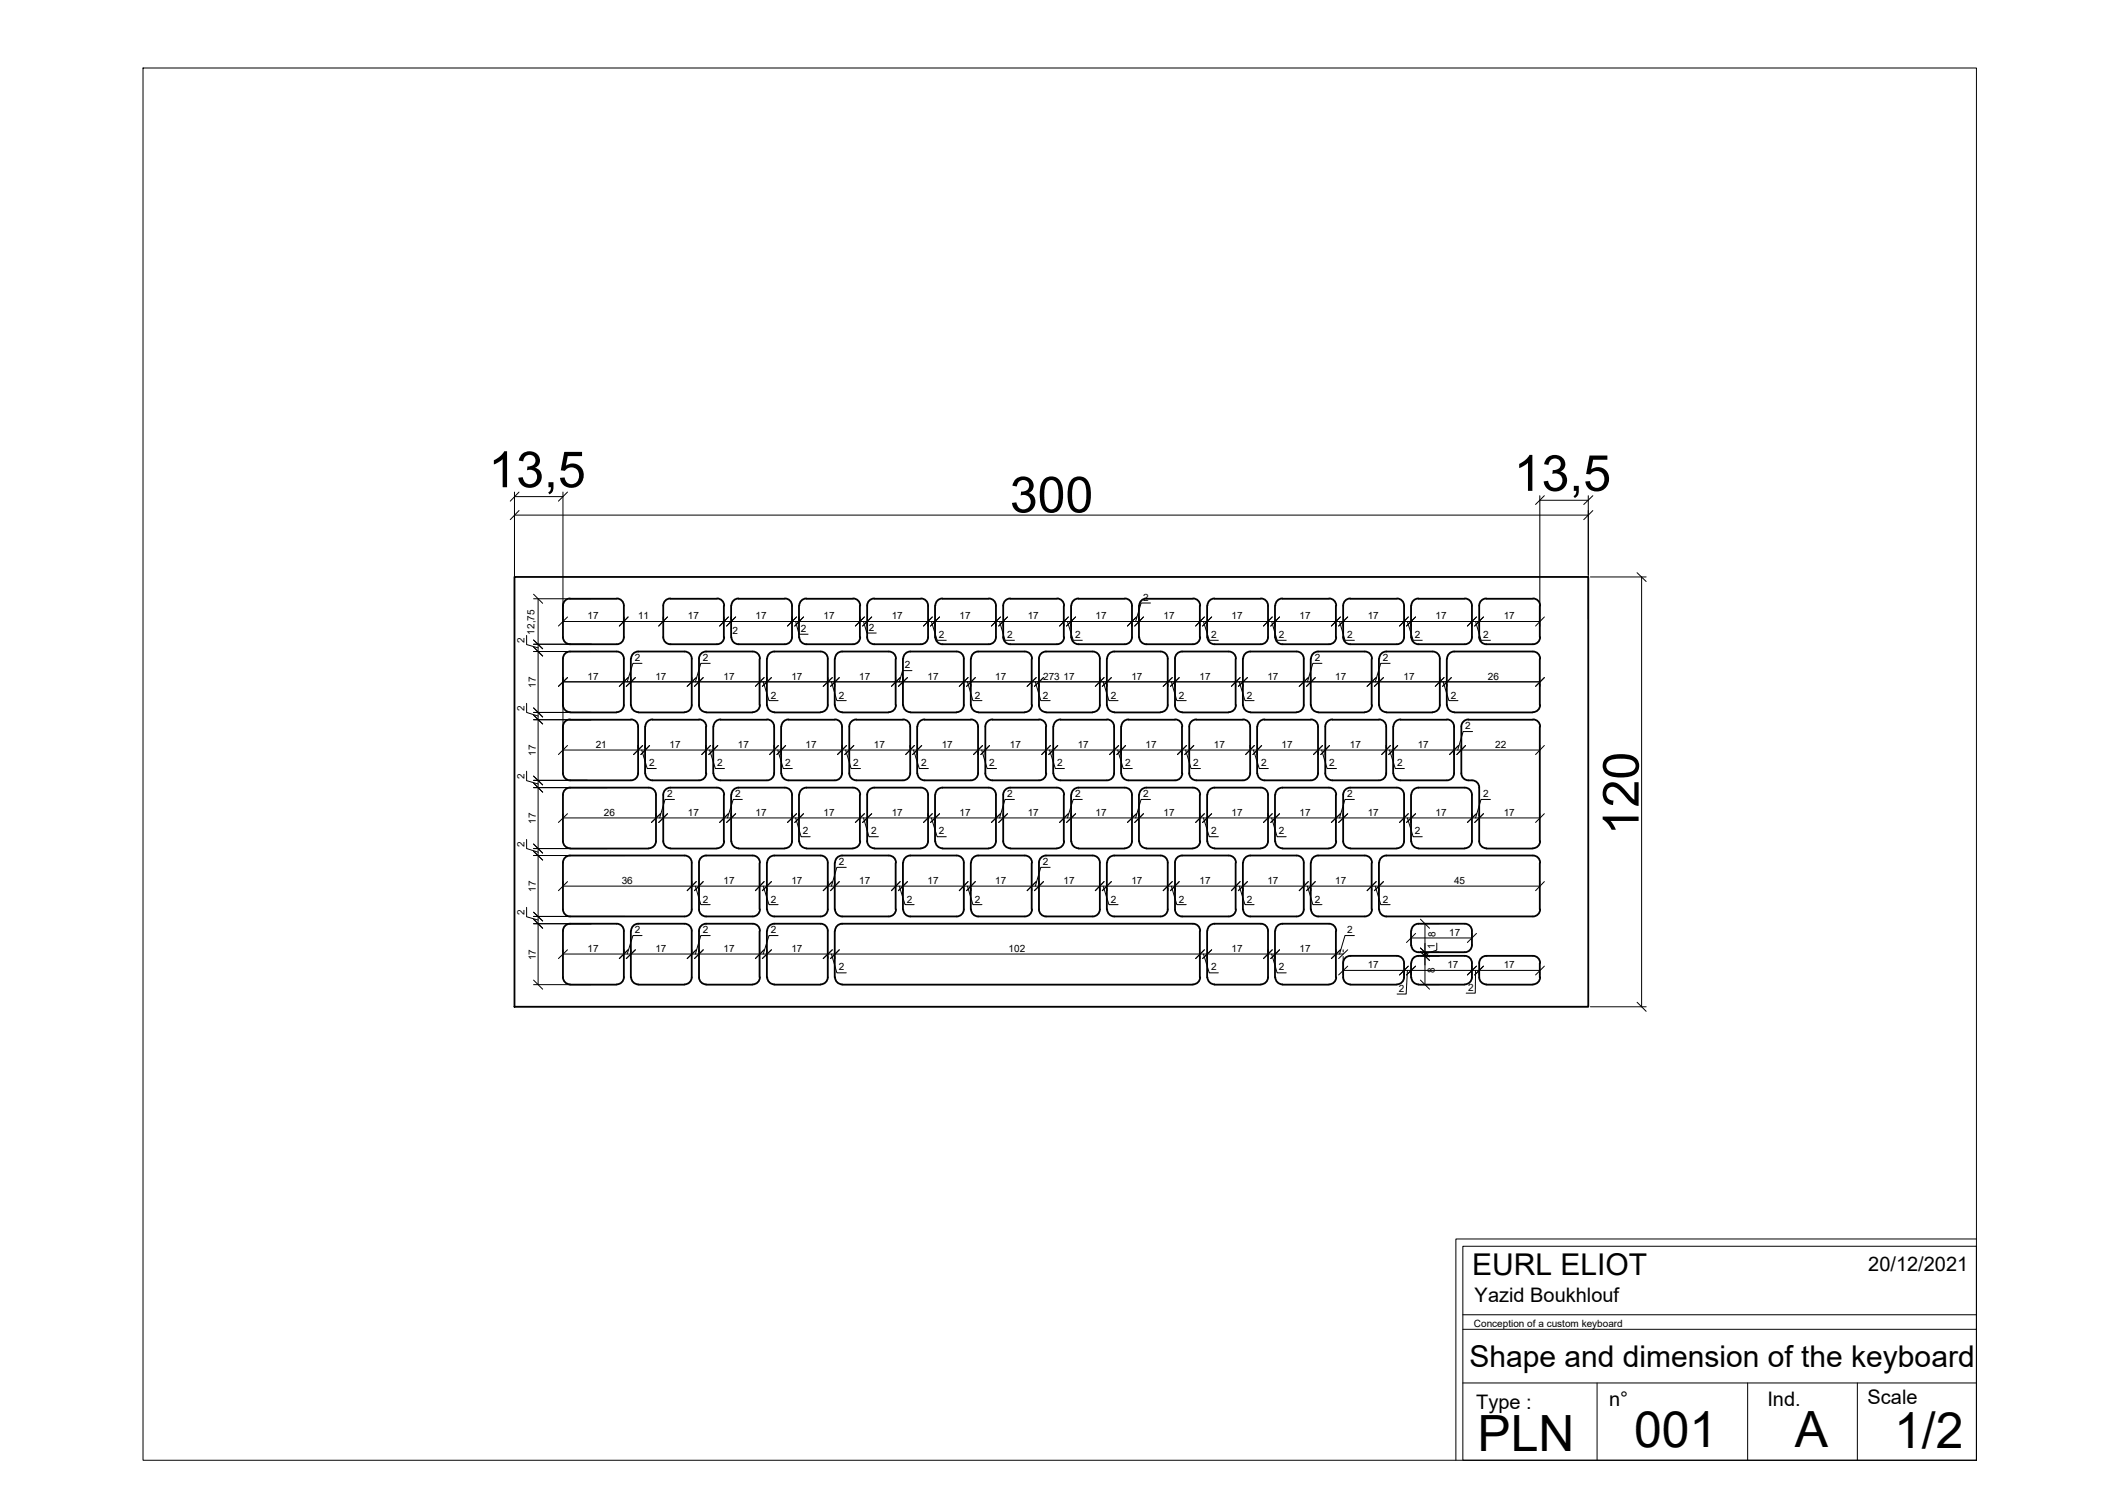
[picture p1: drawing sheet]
<svg xmlns="http://www.w3.org/2000/svg" width="297mm" height="210mm" viewBox="0 0 297 210" stroke-linecap="round" stroke-linejoin="round" font-family="sans-serif">
<!-- layer: Case -->
<path d="M71.9 80.6h150v60h-150z" fill="none" stroke="#000" stroke-width=".25"/>
<!-- layer: Clavier -->
<g fill="none" stroke="#000" stroke-width=".25">
<path d="M78.7 92v6.5a.99 .99 0 0 0 1 1M78.7 89a.99 .99 0 0 0 1 1h6.4M78.7 84.6v4.4M79.6 99.5h6.5M79.6 83.6h6.5M79.7 83.6a.99 .99 0 0 0-1 1M86.1 91h-6.4a.99 .99 0 0 0-1 1M86.2 91a.99 .99 0 0 1 1 1M86.2 83.6a.99 .99 0 0 1 1 1M87.2 92v6.5a.99 .99 0 0 1-1 1M87.2 89a.99 .99 0 0 1-1 1M87.2 84.6v4.4"/>
<path d="M88.1 92v6.5M88.2 98.5a.99 .99 0 0 0 1 1M89.2 91h6.5a.99 .99 0 0 1 .9 1M89.2 99.5h6.4M89.2 91a.99 .99 0 0 0-1 1M92.7 89a1 1 0 0 0 .9 1h6.6a.99 .99 0 0 0 1-1M92.7 84.6v4.4M93.6 83.6h6.6M93.7 83.6a.99 .99 0 0 0-1 1M96.6 92v6.5a.99 .99 0 0 1-.9 1M97.7 92a1 1 0 0 1 .9-1h6.6a.99 .99 0 0 1 1 1M97.7 92v6.5a.99 .99 0 0 0 1 1"/>
<path d="M98.6 99.5h6.6M100.2 83.6a.99 .99 0 0 1 1 1M101.1 84.6v4.4M102.2 84.6v4.4M102.2 89a.99 .99 0 0 0 1 1h6.4M103.2 83.6h6.4M103.2 83.6a.99 .99 0 0 0-1 1M106.1 92v6.5M106.2 98.5a.99 .99 0 0 1-1 1M107.1 92v6.5M107.2 98.5a.99 .99 0 0 0 1 1M108.2 99.5h6.4"/>
<path d="M109.7 83.6a.99 .99 0 0 1 1 1M110.7 89a.99 .99 0 0 1-1 1M110.7 84.6v4.4M111.6 84.6v4.4M111.7 89a.99 .99 0 0 0 1 1M112.6 83.6h6.6M112.7 83.6a.99 .99 0 0 0-1 1M114.6 91h-6.4a.99 .99 0 0 0-1 1M114.7 91a.99 .99 0 0 1 1 1M115.7 92v6.5a.99 .99 0 0 1-1 1M116.6 92v6.5M116.7 98.5a.99 .99 0 0 0 1 1"/>
<path d="M117.6 91h6.6a.99 .99 0 0 1 1 1M117.6 99.5h6.6M117.7 91a.99 .99 0 0 0-1 1M119.2 83.6a.99 .99 0 0 1 1 1M120.1 84.6v4.4M120.2 89a.99 .99 0 0 1-1 1h-6.6M121.2 89a.99 .99 0 0 0 1 1h6.5M121.2 84.6v4.4M122.1 83.6h6.6M122.2 83.6a.99 .99 0 0 0-1 1M125.1 92v6.5M125.2 98.5a.99 .99 0 0 1-1 1"/>
<path d="M126.2 92v6.5M126.2 98.5a.99 .99 0 0 0 1 1M127.2 99.5h6.4M128.7 83.6a.99 .99 0 0 1 1 1M129.7 89a.99 .99 0 0 1-1 1M129.7 84.6v4.4M130.6 84.6v4.4M130.7 89a.99 .99 0 0 0 1 1M131.7 83.6h6.4M131.7 83.6a.99 .99 0 0 0-1 1M133.6 91h-6.4a.99 .99 0 0 0-1 1M133.7 91a.99 .99 0 0 1 1 1"/>
<path d="M134.7 92v6.5a.99 .99 0 0 1-1 1M135.6 92v6.5M135.7 98.5a.99 .99 0 0 0 1 1M136.7 91h6.5a.99 .99 0 0 1 1 1M136.7 99.5h6.5M136.7 91a.99 .99 0 0 0-1 1M138.2 83.6a.99 .99 0 0 1 .9 1M139.1 89a.99 .99 0 0 1-.9 1h-6.5M139.1 84.6v4.4M140.2 89a.99 .99 0 0 0 1 1h6.5M140.2 84.6v4.4M141.1 83.6h6.6"/>
<path d="M141.2 83.6a.99 .99 0 0 0-1 1M144.1 92v6.5M144.2 98.5a.99 .99 0 0 1-1 1M145.2 92v6.5a.99 .99 0 0 0 1 1M146.1 99.5h6.6M147.7 83.6a.99 .99 0 0 1 1 1M148.6 84.6v4.4M148.7 89a.99 .99 0 0 1-1 1M149.6 84.6v4.4M149.7 89a.99 .99 0 0 0 1 1M150.7 83.6h6.4M150.7 83.6a.99 .99 0 0 0-1 1"/>
<path d="M152.7 91h-6.5a.99 .99 0 0 0-1 1M152.7 91a.99 .99 0 0 1 1 1M153.7 92v6.5a.99 .99 0 0 1-1 1M154.6 92v6.5M154.7 98.5a.99 .99 0 0 0 1 1M155.7 91h6.5a.99 .99 0 0 1 1 1M155.7 99.5h6.4M155.7 91a.99 .99 0 0 0-1 1M157.2 83.6a.99 .99 0 0 1 1 1M158.2 89a.99 .99 0 0 1-1 1h-6.5M158.2 84.6v4.4M159.1 84.6v4.4"/>
<path d="M159.2 89a1 1 0 0 0 .9 1h6.6a.99 .99 0 0 0 1-1M160.1 83.6h6.6M160.2 83.6a.99 .99 0 0 0-1 1M163.2 92v6.5a.99 .99 0 0 1-1 1M164.2 92v6.5a.99 .99 0 0 0 1 1M165.1 91h6.6a.99 .99 0 0 1 1 1M165.1 99.5h6.6M165.2 91a.99 .99 0 0 0-1 1M166.7 83.6a.99 .99 0 0 1 1 1M167.6 84.6v4.4M168.7 84.6v4.4M168.7 89a.99 .99 0 0 0 1 1h6.4"/>
<path d="M169.7 83.6h6.4M169.7 83.6a.99 .99 0 0 0-1 1M172.6 92v6.5M172.7 98.5a.99 .99 0 0 1-1 1M173.7 92v6.5M173.7 98.5a.99 .99 0 0 0 1 1M174.7 99.5h6.4M176.2 83.6a.99 .99 0 0 1 1 1M177.2 89a.99 .99 0 0 1-1 1M177.2 84.6v4.4M178.1 84.6v4.4M178.2 89a.99 .99 0 0 0 1 1"/>
<path d="M179.2 83.6h6.5M179.2 83.6a.99 .99 0 0 0-1 1M181.1 91h-6.4a.99 .99 0 0 0-1 1M181.2 91a.99 .99 0 0 1 1 1M182.2 92v6.5a.99 .99 0 0 1-1 1M183.1 92v6.5M183.2 98.5a.99 .99 0 0 0 1 1M184.1 91h6.6a.99 .99 0 0 1 1 1M184.1 99.5h6.6M184.2 91a.99 .99 0 0 0-1 1M185.7 83.6a.99 .99 0 0 1 1 1M186.6 84.6v4.4"/>
<path d="M186.7 89a.99 .99 0 0 1-1 1h-6.5M187.7 89a.99 .99 0 0 0 1 1h6.5M187.7 84.6v4.4M188.6 83.6h6.6M188.7 83.6a.99 .99 0 0 0-1 1M191.6 92v6.5M191.7 98.5a.99 .99 0 0 1-1 1M192.7 92v6.5M192.7 98.5a.99 .99 0 0 0 1 1M193.7 99.5h6.5M195.2 83.6a.99 .99 0 0 1 1 1M196.2 89a.99 .99 0 0 1-1 1"/>
<path d="M196.2 84.6v4.4M197.1 84.6v4.4M197.2 89a.99 .99 0 0 0 1 1M198.2 83.6h6.4M198.2 83.6a.99 .99 0 0 0-1 1M200.2 91h-6.5a.99 .99 0 0 0-1 1M200.2 91a.99 .99 0 0 1 1 1M201.2 92v6.5a.99 .99 0 0 1-1 1M202.1 92v6.5M202.2 98.5a.99 .99 0 0 0 1 1M203.2 91h11M203.2 99.5h11"/>
<path d="M203.2 91a.99 .99 0 0 0-1 1M204.7 83.6a.99 .99 0 0 1 1 1M205.7 89a.99 .99 0 0 1-1 1h-6.5M205.7 84.6v4.4M206.7 89a.99 .99 0 0 0 1 1h6.5M206.7 84.6v4.4M207.6 83.6h6.6M207.7 83.6a.99 .99 0 0 0-1 1M214.2 83.6a.99 .99 0 0 1 1 1M214.2 91a.99 .99 0 0 1 1 1M215.1 84.6v4.4M215.1 92v6.5"/>
<path d="M215.2 89a.99 .99 0 0 1-1 1M215.2 98.5a.99 .99 0 0 1-1 1M78.7 117.5v-6.5a1 1 0 0 1 .9-1h11.1a.99 .99 0 0 1 1 1v6.5M78.7 117.5a.99 .99 0 0 0 1 1M79.6 100.5h8.5M79.6 118.5h11M79.7 100.5a.99 .99 0 0 0-1 1v6.5a1 1 0 0 0 1 1h8.4M88.2 100.5a1 1 0 0 1 1 1v6.5a.99 .99 0 0 1-1 1M90.1 101.5v6.5M90.2 108a.99 .99 0 0 0 1 1M91.1 100.5h6.6M91.1 109h6.6"/>
<path d="M91.2 100.5a.99 .99 0 0 0-1 1M91.7 117.5a.99 .99 0 0 1-1 1M92.7 117.5a.99 .99 0 0 0 1 1M93.6 118.5h6.6M97.7 100.5a.99 .99 0 0 1 1 1M98.6 101.5v6.5M98.7 108a.99 .99 0 0 1-1 1M99.7 101.5v6.5M99.7 108a.99 .99 0 0 0 1 1M100.7 100.5h6.4M100.7 109h6.4M100.7 100.5a.99 .99 0 0 0-1 1"/>
<path d="M101.1 111v6.5M101.2 117.5a.99 .99 0 0 1-1 1M101.2 111a.99 .99 0 0 0-1-1h-6.6a1 1 0 0 0-.9 1v6.5M102.2 111v6.5M102.2 117.5a.99 .99 0 0 0 1 1M103.2 118.5h6.4M107.2 100.5a1 1 0 0 1 1 1v6.5a.99 .99 0 0 1-1 1M109.1 101.5v6.5M109.2 108a.99 .99 0 0 0 1 1h6.4M109.6 110h-6.4a.99 .99 0 0 0-1 1M109.7 110a.99 .99 0 0 1 1 1v6.5M110.2 100.5h6.4"/>
<path d="M110.2 100.5a.99 .99 0 0 0-1 1M110.7 117.5a.99 .99 0 0 1-1 1M111.6 111v6.5M111.7 117.5a.99 .99 0 0 0 1 1M112.6 110h6.6a.99 .99 0 0 1 1 1M112.6 118.5h6.6M112.7 110a.99 .99 0 0 0-1 1M114.6 119.5h-6.4a.99 .99 0 0 0-1 1M114.7 119.5a.99 .99 0 0 1 1 1M116.6 100.5a1 1 0 0 1 1 1v6.5a.99 .99 0 0 1-1 1M117.6 119.5h6.6a.99 .99 0 0 1 1 1M117.7 119.5a.99 .99 0 0 0-1 1"/>
<path d="M119.6 100.5h6.6M119.7 100.5a.99 .99 0 0 0-1 1v6.5a1 1 0 0 0 1 1M120.1 111v6.5M120.2 117.5a.99 .99 0 0 1-1 1M121.2 117.5a.99 .99 0 0 0 1 1M122.1 118.5h6.6M126.2 100.5a1 1 0 0 1 1 1v6.5a.99 .99 0 0 1-1 1h-6.6M128.1 101.5v6.5M128.2 108a.99 .99 0 0 0 1 1h6.4M128.7 110h-6.5a.99 .99 0 0 0-1 1v6.5M128.7 110a.99 .99 0 0 1 1 1v6.5M129.2 100.5h6.4"/>
<path d="M129.2 100.5a.99 .99 0 0 0-1 1M129.7 117.5a.99 .99 0 0 1-1 1M130.6 111v6.5M130.7 117.5a.99 .99 0 0 0 1 1M131.7 110h6.5a.99 .99 0 0 1 .9 1v6.5M131.7 118.5h6.4M131.7 110a.99 .99 0 0 0-1 1M133.6 119.5h-6.4a.99 .99 0 0 0-1 1M133.7 119.5a.99 .99 0 0 1 1 1M135.7 100.5a1 1 0 0 1 1 1v6.5a.99 .99 0 0 1-1 1M136.7 119.5h6.5a.99 .99 0 0 1 1 1M136.7 119.5a.99 .99 0 0 0-1 1"/>
<path d="M138.6 100.5h6.6M138.7 100.5a.99 .99 0 0 0-1 1v6.5a1 1 0 0 0 1 1M139.1 117.5a.99 .99 0 0 1-.9 1M140.2 117.5a.99 .99 0 0 0 1 1M141.1 118.5h6.6M145.2 100.5a.99 .99 0 0 1 1 1M146.1 101.5v6.5M146.2 108a.99 .99 0 0 1-1 1h-6.6M147.2 101.5v6.5M147.2 108a.99 .99 0 0 0 1 1M147.7 110h-6.5a.99 .99 0 0 0-1 1v6.5M147.7 110a.99 .99 0 0 1 1 1"/>
<path d="M148.2 100.5h6.4M148.2 109h6.4M148.2 100.5a.99 .99 0 0 0-1 1M148.6 111v6.5M148.7 117.5a.99 .99 0 0 1-1 1M149.6 111v6.5M149.7 117.5a.99 .99 0 0 0 1 1M150.7 110h6.5a.99 .99 0 0 1 1 1v6.5M150.7 118.5h6.4M150.7 110a.99 .99 0 0 0-1 1M152.7 119.5h-6.5a.99 .99 0 0 0-1 1M152.7 119.5a.99 .99 0 0 1 1 1"/>
<path d="M154.7 100.5a1 1 0 0 1 1 1v6.5a.99 .99 0 0 1-1 1M155.7 119.5h6.5a.99 .99 0 0 1 1 1M155.7 119.5a.99 .99 0 0 0-1 1M156.6 101.5v6.5M156.7 108a.99 .99 0 0 0 1 1M157.6 100.5h6.6M157.6 109h6.6M157.7 100.5a.99 .99 0 0 0-1 1M158.2 117.5a.99 .99 0 0 1-1 1M159.1 111v6.5M159.2 111a1 1 0 0 1 .9-1h6.6a.99 .99 0 0 1 1 1M159.2 117.5a.99 .99 0 0 0 1 1"/>
<path d="M160.1 118.5h6.6M164.2 100.5a.99 .99 0 0 1 1 1M165.1 119.5h6.6a.99 .99 0 0 1 1 1M165.1 101.5v6.5M165.2 119.5a.99 .99 0 0 0-1 1M165.2 108a.99 .99 0 0 1-1 1M167.1 100.5h6.6M167.2 100.5a1 1 0 0 0-1 1v6.5a1 1 0 0 0 .9 1h6.6a.99 .99 0 0 0 1-1v-6.5a1 1 0 0 0-1-1M167.6 111v6.5M167.7 117.5a.99 .99 0 0 1-1 1M168.7 111v6.5M168.7 117.5a.99 .99 0 0 0 1 1"/>
<path d="M169.7 118.5h6.4M175.6 101.5v6.5M175.7 108a.99 .99 0 0 0 1 1h6.4M176.1 110h-6.4a.99 .99 0 0 0-1 1M176.2 110a.99 .99 0 0 1 1 1v6.5M176.7 100.5h6.4M176.7 100.5a.99 .99 0 0 0-1 1M177.2 117.5a.99 .99 0 0 1-1 1M178.1 111v6.5M178.2 117.5a.99 .99 0 0 0 1 1M179.2 110h6.5a.99 .99 0 0 1 1 1M179.2 118.5h6.5"/>
<path d="M179.2 110a.99 .99 0 0 0-1 1M181.1 119.5h-6.4a.99 .99 0 0 0-1 1M181.2 119.5a.99 .99 0 0 1 1 1M183.2 100.5a1 1 0 0 1 .9 1v6.5a.99 .99 0 0 1-.9 1M184.1 119.5h6.6a.99 .99 0 0 1 1 1M184.2 119.5a.99 .99 0 0 0-1 1M186.1 100.5h6.6M186.2 100.5a.99 .99 0 0 0-1 1v6.5a1 1 0 0 0 1 1M186.6 111v6.5M186.7 117.5a.99 .99 0 0 1-1 1M187.7 117.5a.99 .99 0 0 0 1 1M188.6 118.5h6.6"/>
<path d="M192.7 100.5a1 1 0 0 1 1 1v6.5a.99 .99 0 0 1-1 1h-6.6M194.6 101.5v6.5M194.7 108a.99 .99 0 0 0 1 1h6.4M195.2 110h-6.5a.99 .99 0 0 0-1 1v6.5M195.2 110a.99 .99 0 0 1 1 1v6.5M195.7 100.5h6.4M195.7 100.5a.99 .99 0 0 0-1 1M196.2 117.5a.99 .99 0 0 1-1 1M197.1 111v6.5M197.2 117.5a.99 .99 0 0 0 1 1M198.2 110h6.5a.99 .99 0 0 1 1 1v6.5M198.2 118.5h6.4"/>
<path d="M198.2 110a.99 .99 0 0 0-1 1M202.2 100.5a1 1 0 0 1 1 1v6.5a.99 .99 0 0 1-1 1M205.1 109a1.16 1.16 0 0 1 1.6 1v7.5M205.1 100.5h9.1M205.2 100.5a.99 .99 0 0 0-1 1v6.5a1 1 0 0 0 1 1M205.7 117.5a.99 .99 0 0 1-1 1M206.7 117.5a.99 .99 0 0 0 1 1M207.6 118.5h6.6M214.2 119.5h-20.5a.99 .99 0 0 0-1 1M214.2 100.5a.99 .99 0 0 1 1 1M214.2 119.5a.99 .99 0 0 1 1 1M215.1 101.5v16"/>
<path d="M215.2 117.5a.99 .99 0 0 1-1 1M78.7 120.5v6.5a1 1 0 0 0 .9 1h16.1a.99 .99 0 0 0 .9-1v-6.5M78.7 120.5a1 1 0 0 1 .9-1h16.1a.99 .99 0 0 1 .9 1M78.7 136.5a.99 .99 0 0 0 1 1M79.6 137.5h6.5M86.1 129h-6.4a.99 .99 0 0 0-1 1v6.5M86.2 129a.99 .99 0 0 1 1 1v6.5M87.2 136.5a.99 .99 0 0 1-1 1M88.1 130v6.5M88.2 136.5a.99 .99 0 0 0 1 1M89.2 129h6.5a.99 .99 0 0 1 .9 1v6.5M89.2 137.5h6.4"/>
<path d="M89.2 129a.99 .99 0 0 0-1 1M96.6 136.5a.99 .99 0 0 1-.9 1M97.7 120.5v6.5a1 1 0 0 0 .9 1h6.6a.99 .99 0 0 0 1-1M97.7 120.5a1 1 0 0 1 .9-1h6.6a.99 .99 0 0 1 1 1M97.7 136.5a.99 .99 0 0 0 1 1M98.6 137.5h6.6M106.1 120.5v6.5M106.1 130v6.5M106.2 136.5a.99 .99 0 0 1-1 1M106.2 130a.99 .99 0 0 0-1-1h-6.6a1 1 0 0 0-.9 1v6.5M107.1 120.5v6.5M107.1 130v6.5"/>
<path d="M107.2 127a.99 .99 0 0 0 1 1h6.4M107.2 136.5a.99 .99 0 0 0 1 1M108.2 137.5h6.4M114.6 129h-6.4a.99 .99 0 0 0-1 1M114.7 129a.99 .99 0 0 1 1 1v6.5M115.7 120.5v6.5a.99 .99 0 0 1-1 1M115.7 136.5a.99 .99 0 0 1-1 1M116.6 120.5v6.5M116.6 130v6.5M116.7 127a.99 .99 0 0 0 1 1M116.7 136.5a.99 .99 0 0 0 1 1M117.6 129h49.1a.99 .99 0 0 1 1 1"/>
<path d="M117.6 137.5h49.1M117.7 129a.99 .99 0 0 0-1 1M125.1 120.5v6.5M125.2 127a.99 .99 0 0 1-1 1h-6.6M126.2 120.5v6.5M126.2 127a.99 .99 0 0 0 1 1h6.4M134.7 120.5v6.5a.99 .99 0 0 1-1 1M135.6 120.5v6.5M135.7 127a.99 .99 0 0 0 1 1M144.1 120.5v6.5M144.2 127a.99 .99 0 0 1-1 1h-6.5M145.2 120.5v6.5a.99 .99 0 0 0 1 1h6.5"/>
<path d="M153.7 120.5v6.5a.99 .99 0 0 1-1 1M154.6 120.5v6.5M154.7 127a.99 .99 0 0 0 1 1M163.2 120.5v6.5a.99 .99 0 0 1-1 1h-6.5M164.2 120.5v6.5a.99 .99 0 0 0 1 1M167.6 130v6.5M167.7 136.5a.99 .99 0 0 1-1 1M168.7 130v6.5M168.7 136.5a.99 .99 0 0 0 1 1M169.7 137.5h6.4M172.6 120.5v6.5M172.7 127a.99 .99 0 0 1-1 1h-6.6"/>
<path d="M173.7 120.5v6.5M173.7 127a.99 .99 0 0 0 1 1h6.4M176.1 129h-6.4a.99 .99 0 0 0-1 1M176.2 129a.99 .99 0 0 1 1 1v6.5M177.2 136.5a.99 .99 0 0 1-1 1M178.1 130v6.5M178.2 136.5a.99 .99 0 0 0 1 1M179.2 129h6.5a.99 .99 0 0 1 1 1M179.2 137.5h6.5M179.2 129a.99 .99 0 0 0-1 1M182.2 120.5v6.5a.99 .99 0 0 1-1 1M183.1 120.5v6.5"/>
<path d="M183.2 127a.99 .99 0 0 0 1 1M186.6 130v6.5M186.7 136.5a.99 .99 0 0 1-1 1M187.7 136.5a.99 .99 0 0 0 1 1M187.7 134.5v2M188.6 137.5h6.6M191.6 120.5v6.5M191.7 127a.99 .99 0 0 1-1 1h-6.6M192.7 120.5v6.5M192.7 127a.99 .99 0 0 0 1 1h20.5M195.2 133.5h-6.5a.99 .99 0 0 0-1 1M195.2 133.5a.99 .99 0 0 1 1 1"/>
<path d="M196.2 136.5a.99 .99 0 0 1-1 1M196.2 134.5v2M197.1 130v2M197.1 134.5v2M197.2 136.5a.99 .99 0 0 0 1 1M197.2 132a.99 .99 0 0 0 1 1M198.2 133.5h6.5a.99 .99 0 0 1 1 1M198.2 129h6.5a1 1 0 0 1 1 1v2a.99 .99 0 0 1-1 1h-6.5M198.2 137.5h6.4M198.2 133.5a.99 .99 0 0 0-1 1M198.2 129a.99 .99 0 0 0-1 1M205.7 136.5a.99 .99 0 0 1-1 1"/>
<path d="M205.7 134.5v2M206.7 136.5a.99 .99 0 0 0 1 1M206.7 134.5v2M207.6 137.5h6.6M214.2 133.5h-6.5a.99 .99 0 0 0-1 1M214.2 133.5a.99 .99 0 0 1 1 1M215.1 120.5v6.5M215.1 134.5v2M215.2 136.5a.99 .99 0 0 1-1 1M215.2 127a.99 .99 0 0 1-1 1"/>
</g>
<!-- layer: Cotes -->
<g fill="none" stroke="#000" stroke-width=".14">
<path d="M71.9 68.7v17.8M71.9 71.9h150M71.9 69.4h6.8M78.7 68.7v17.8M215.1 69.2v17.3M215.1 69.9h6.8M221.9 69.2v17.3M73.6 88.7v1.3l1.6 .5M73.6 98.2v1.3l1.6 .5M74.5 83.6h8.1M74.5 90h8.1M74.5 91h8.1"/>
<path d="M74.5 99.5h8.1M75.2 83.6v53.9M78.7 94.6v9.9M78.7 86.8h136.4M78.7 95.2h136.4M87.2 86.2v.3M87.2 94.6v.3M88.1 94.6v.3M89.7 92.6h-1.3l-.8 2.6M92.7 86.2v.3M96.6 94.6v.3M97.7 94.6v.3"/>
<path d="M99.2 92.6h-1.3l-.7 2.6M101.1 86.2v.3M102.2 86.2v.3M106.1 94.6v.3M106.6 95.2l.8 2.6h1.3M107.1 94.6v.3M110.7 86.2v.5M111.2 86.8l.4 1.8h1.3M111.6 86.2v.5M115.7 94.6v.3M116.2 95.2l.7 2.6h1.3M116.6 95.6v.3"/>
<path d="M120.1 86.2v.5M120.6 86.8l.5 1.6h1.3M121.2 87.1v.3M125.1 94.6v.8M126.2 94.6v1M127.4 93.7h-1.3l-.5 1.5M129.7 87.1v.3M130.1 86.8l.8 2.6h1.3M130.6 87.1v.3M134.7 95.6v.3M135.2 95.2l.7 2.6h1.3M135.6 95.6v.3"/>
<path d="M139.1 87.1v.3M139.7 86.8l.7 2.6h1.3M140.2 87.1v.3M144.1 95.6v.3M144.7 95.2l.7 2.6h1.3M145.2 95.6v.3M148.6 87.1v.3M149.1 86.8l.8 2.6h1.3M149.6 87.1v.3M153.7 94.6v.3M154.1 95.2l.8 2.6h1.3M154.6 95.6v.3"/>
<path d="M158.2 87.1v.3M159.1 86.2v.5M160.7 84.2h-1.3l-.7 2.6M163.2 95.6v.3M163.7 95.2l.7 2.6h1.3M164.2 95.6v.3M167.6 87.1v.3M168.1 86.8l.9 2.6h1.2M168.7 87.1v.3M172.6 95.6v.3M173.1 95.2l.8 2.6h1.3M173.7 95.6v.3"/>
<path d="M177.2 87.1v.3M177.7 86.8l.7 2.6h1.3M178.1 87.1v.3M182.2 94.6v.3M183.1 94.6v.3M184.7 92.6h-1.3l-.7 2.6M186.6 87.1v.3M187.2 86.8l.7 2.6h1.3M187.7 87.1v.3M191.6 94.6v.3M192.7 94.6v.3M194.2 92.6h-1.3l-.7 2.6"/>
<path d="M196.2 87.1v.3M196.6 86.8l.8 2.6h1.3M197.1 87.1v.3M201.2 94.6v.3M201.6 95.2l.8 2.6h1.3M202.1 95.6v.3M205.7 87.1v.3M206.2 86.8l.7 2.6h1.3M206.7 87.1v.3M215.1 87.1v.3M215.1 95.6v.3M222.2 80.6h7.8"/>
<path d="M229.4 80.6v60M73.6 107.7v1.3l1.6 .5M73.6 117.2v1.3l1.6 .5M74.5 100.5h8.1M74.5 109h7.5M74.5 110h10.3M74.5 118.5h10.3M74.5 119.5h12.8M78.7 113.6v.3M78.7 104.7h136.4M78.7 114.2h136.4M89.2 104.1v.4"/>
<path d="M89.7 104.7l.7 2.6h1.3M90.1 104.1v.4M91.7 113.6v.3M92.7 113.6v.3M94.2 111.6h-1.3l-.7 2.6M98.6 104.1v.4M99.1 104.7l.8 2.6h1.3M99.7 104.1v.4M101.1 113.6v.3M102.2 113.6v.3M103.7 111.6h-1.3l-.8 2.6M108.2 104.1v.4"/>
<path d="M108.7 104.7l.7 2.6h1.3M109.1 105v.4M110.7 113.6v.3M111.2 114.2l.7 2.7h1.3M111.6 113.6v.3M117.6 104.1v.4M118.2 104.7l.7 2.6h1.3M118.7 105v.4M120.1 113.6v.3M120.6 114.2l.8 2.7h1.3M121.2 114.6v.3M127.2 104.1v.4"/>
<path d="M127.6 104.7l.8 2.6h1.3M128.1 105v.4M129.7 113.6v.3M130.1 114.2l.8 2.7h1.3M130.6 114.6v.3M136.7 105v.4M137.2 104.7l.7 2.6h1.3M137.7 105v.4M139.1 113.6v.3M140.2 113.6v.3M141.7 111.6h-1.3l-.7 2.6M146.1 105v.4"/>
<path d="M146.6 104.7l.8 2.6h1.3M147.2 105v.4M148.6 114.6v.3M149.6 113.6v.3M151.2 111.6h-1.3l-.8 2.6M155.7 105v.4M156.2 104.7l.7 2.6h1.3M156.6 105v.4M158.2 113.6v.3M159.1 113.6v.3M160.7 111.6h-1.3l-.7 2.6M165.1 105v.4"/>
<path d="M165.7 104.7l.7 2.6h1.3M166.2 105v.4M167.6 113.6v.3M168.1 114.2l.9 2.7h1.2M168.7 114.6v.3M174.7 104.1v.4M175.1 104.7l.8 2.6h1.3M175.6 105v.4M177.2 113.6v.3M177.7 114.2l.7 2.7h1.3M178.1 114.6v.3M184.1 105v.4"/>
<path d="M184.7 104.7l.7 2.6h1.3M185.2 105v.4M186.6 114.6v.3M187.7 113.6v.3M189.2 111.6h-1.3l-.7 2.6M193.7 104.1v.4M194.1 104.7l.8 2.6h1.3M194.6 105v.4M196.2 114.6v.3M196.6 114.2l.8 2.7h1.3M197.1 114.6v.3M203.2 105v.4"/>
<path d="M204.2 104.1v.4M205.7 113.6v.3M205.7 102.2h-1.3l-.7 2.5M206.7 113.6v.3M208.2 111.6h-1.3l-.7 2.6M215.1 104.1v.4M215.1 113.6v.3M73.6 126.7v1.3l1.6 .5M74.5 129h8.1M74.5 137.5h8.1M74.5 128h12.8M78.7 123.1v.4"/>
<path d="M78.7 132.6v.3M78.7 123.8h136.4M78.7 133.2h109M87.2 132.6v.3M88.1 132.6v.3M89.7 130.7h-1.3l-.8 2.5M96.6 123.1v.4M96.6 132.6v.3M97.2 123.8l.7 2.5h1.3M97.7 124.1v.3M97.7 132.6v.3M99.2 130.7h-1.3l-.7 2.5"/>
<path d="M106.1 123.1v.4M106.1 132.6v.3M106.6 123.8l.8 2.5h1.3M107.1 124.1v.3M107.1 132.6v.3M108.7 130.7h-1.3l-.8 2.5M115.7 123.1v.4M115.7 133.6v.3M116.2 133.2l.7 2.7h1.3M116.6 123.1v.4M116.6 133.6v.3M118.2 121.1h-1.3l-.7 2.7"/>
<path d="M125.1 123.1v.4M125.6 123.8l.8 2.5h1.3M126.2 124.1v.3M134.7 124.1v.3M135.2 123.8l.7 2.5h1.3M135.6 124.1v.3M144.1 124.1v.3M145.2 123.1v.4M146.7 121.1h-1.3l-.7 2.7M153.7 124.1v.3M154.1 123.8l.8 2.5h1.3M154.6 124.1v.3"/>
<path d="M163.2 124.1v.3M163.7 123.8l.7 2.5h1.3M164.2 124.1v.3M167.6 133.6v.3M168.1 133.2l.9 2.7h1.2M168.7 133.6v.3M172.6 124.1v.3M173.1 123.8l.8 2.5h1.3M173.7 124.1v.3M177.2 132.6v.3M177.7 133.2l.7 2.7h1.3M178.1 133.6v.3"/>
<path d="M182.2 123.1v.4M182.7 123.8l.7 2.5h1.3M183.1 124.1v.3M186.6 132.6v.3M187.7 132.6v.3M187.7 133.6v2.6M187.7 135.5h27.4M189.2 130.7h-1.3l-.7 2.5M191.6 124.1v.3M192.2 123.8l.7 2.5h1.3M192.7 124.1v.3M196.2 135.8v.4"/>
<path d="M196.6 135.5l-.1 3.3h-1.3M197.1 130.4v.3M197.1 135.8v.4M197.1 131h8.6M198.5 129h2.6M198.5 133h2.6M198.5 133.5h2.6M198.5 137.5h2.6M199.1 133v.5v-.5M199.1 129v4M199.1 133.5v4M200.7 131.7v1l-1.6 .5"/>
<path d="M205.7 130.4v.3M205.7 134.9v.3M205.7 135.8v.4M206.2 135.5l-.1 3.2h-1.2M206.7 135.8v.4M215.1 123.1v.4M215.1 135.8v.4M222.2 140.6h7.8M204.4 193.1h71.7M223.1 193.1v10.8M244.2 193.1v10.8M259.5 193.1v10.8"/>
</g>
<!-- layer: 0 -->
<g fill="none" stroke="#000" stroke-width=".14">
<path d="M72.5 71.3l-1.2 1.3M72.5 68.7l-1.2 1.3M79.3 68.7l-1.3 1.3M215.8 69.2l-1.3 1.3M222.5 71.3l-1.2 1.3M222.5 69.2l-1.2 1.3M228.7 80l1.3 1.2M74.5 83l1.3 1.3M74.5 89.4l1.3 1.2M74.5 90.4l1.3 1.2M74.5 98.9l1.3 1.2M74.5 99.9l1.3 1.2"/>
<path d="M79.3 86.2l-1.3 1.2M79.3 94.6l-1.3 1.3M87.8 86.2l-1.3 1.2M87.8 94.6l-1.3 1.3M88.8 94.6l-1.3 1.3M93.3 86.2l-1.3 1.2M97.3 94.6l-1.3 1.3M98.3 94.6l-1.3 1.3M101.8 86.2l-1.3 1.2M102.8 86.2l-1.3 1.2M106.8 94.6l-1.3 1.3M107.8 94.6l-1.3 1.3"/>
<path d="M111.3 86.2l-1.3 1.2M112.3 86.2l-1.3 1.2M116.3 94.6l-1.3 1.3M117.3 94.6l-1.3 1.3M120.8 86.2l-1.3 1.2M121.8 86.2l-1.3 1.2M125.8 94.6l-1.3 1.3M126.8 94.6l-1.3 1.3M130.3 86.2l-1.3 1.2M131.3 86.2l-1.3 1.2M135.3 94.6l-1.3 1.3M136.3 94.6l-1.3 1.3"/>
<path d="M139.8 86.2l-1.3 1.2M140.8 86.2l-1.3 1.2M144.8 94.6l-1.3 1.3M145.8 94.6l-1.3 1.3M149.3 86.2l-1.3 1.2M150.3 86.2l-1.3 1.2M154.3 94.6l-1.3 1.3M155.3 94.6l-1.3 1.3M158.8 86.2l-1.3 1.2M159.8 86.2l-1.3 1.2M163.8 94.6l-1.3 1.3M164.8 94.6l-1.3 1.3"/>
<path d="M168.3 86.2l-1.3 1.2M169.3 86.2l-1.3 1.2M173.3 94.6l-1.3 1.3M174.3 94.6l-1.3 1.3M177.8 86.2l-1.3 1.2M178.8 86.2l-1.3 1.2M182.8 94.6l-1.3 1.3M183.8 94.6l-1.3 1.3M187.3 86.2l-1.3 1.2M188.3 86.2l-1.3 1.2M192.3 94.6l-1.3 1.3M193.3 94.6l-1.3 1.3"/>
<path d="M196.8 86.2l-1.3 1.2M197.8 86.2l-1.3 1.2M201.8 94.6l-1.3 1.3M202.8 94.6l-1.3 1.3M206.3 86.2l-1.3 1.2M207.3 86.2l-1.3 1.2M215.8 86.2l-1.3 1.2M215.8 94.6l-1.3 1.3M74.5 108.4l1.3 1.2M74.5 109.4l1.3 1.2M74.5 117.9l1.3 1.2M74.5 118.9l1.3 1.2"/>
<path d="M79.3 104.1l-1.3 1.3M79.3 113.6l-1.3 1.3M89.8 104.1l-1.3 1.3M90.8 104.1l-1.3 1.3M92.3 113.6l-1.3 1.3M93.3 113.6l-1.3 1.3M99.3 104.1l-1.3 1.3M100.3 104.1l-1.3 1.3M101.8 113.6l-1.3 1.3M102.8 113.6l-1.3 1.3M108.8 104.1l-1.3 1.3M109.8 104.1l-1.3 1.3"/>
<path d="M111.3 113.6l-1.3 1.3M112.3 113.6l-1.3 1.3M118.3 104.1l-1.3 1.3M119.3 104.1l-1.3 1.3M120.8 113.6l-1.3 1.3M121.8 113.6l-1.3 1.3M127.8 104.1l-1.3 1.3M128.8 104.1l-1.3 1.3M130.3 113.6l-1.3 1.3M131.3 113.6l-1.3 1.3M137.3 104.1l-1.3 1.3M138.3 104.1l-1.3 1.3"/>
<path d="M139.8 113.6l-1.3 1.3M140.8 113.6l-1.3 1.3M146.8 104.1l-1.3 1.3M147.8 104.1l-1.3 1.3M149.3 113.6l-1.3 1.3M150.3 113.6l-1.3 1.3M156.3 104.1l-1.3 1.3M157.3 104.1l-1.3 1.3M158.8 113.6l-1.3 1.3M159.8 113.6l-1.3 1.3M165.8 104.1l-1.3 1.3M166.8 104.1l-1.3 1.3"/>
<path d="M168.3 113.6l-1.3 1.3M169.3 113.6l-1.3 1.3M175.3 104.1l-1.3 1.3M176.3 104.1l-1.3 1.3M177.8 113.6l-1.3 1.3M178.8 113.6l-1.3 1.3M184.8 104.1l-1.3 1.3M185.8 104.1l-1.3 1.3M187.3 113.6l-1.3 1.3M188.3 113.6l-1.3 1.3M194.3 104.1l-1.3 1.3M195.3 104.1l-1.3 1.3"/>
<path d="M196.8 113.6l-1.3 1.3M197.8 113.6l-1.3 1.3M203.8 104.1l-1.3 1.3M204.8 104.1l-1.3 1.3M206.3 113.6l-1.3 1.3M207.3 113.6l-1.3 1.3M215.8 104.1l-1.3 1.3M215.8 113.6l-1.3 1.3M74.5 127.4l1.3 1.2M74.5 128.4l1.3 1.2M74.5 136.9l1.3 1.2M79.3 123.1l-1.3 1.3"/>
<path d="M79.3 132.6l-1.3 1.3M87.8 132.6l-1.3 1.3M88.8 132.6l-1.3 1.3M97.3 123.1l-1.3 1.3M97.3 132.6l-1.3 1.3M98.3 132.6l-1.3 1.3M98.3 123.1l-1.3 1.3M106.8 123.1l-1.3 1.3M106.8 132.6l-1.3 1.3M107.8 123.1l-1.3 1.3M107.8 132.6l-1.3 1.3M116.3 123.1l-1.3 1.3"/>
<path d="M116.3 132.6l-1.3 1.3M117.3 123.1l-1.3 1.3M117.3 132.6l-1.3 1.3M125.8 123.1l-1.3 1.3M126.8 123.1l-1.3 1.3M135.3 123.1l-1.3 1.3M136.3 123.1l-1.3 1.3M144.8 123.1l-1.3 1.3M145.8 123.1l-1.3 1.3M154.3 123.1l-1.3 1.3M155.3 123.1l-1.3 1.3M163.8 123.1l-1.3 1.3"/>
<path d="M164.8 123.1l-1.3 1.3M168.3 132.6l-1.3 1.3M169.3 132.6l-1.3 1.3M173.3 123.1l-1.3 1.3M174.3 123.1l-1.3 1.3M177.8 132.6l-1.3 1.3M178.8 132.6l-1.3 1.3M182.8 123.1l-1.3 1.3M183.8 123.1l-1.3 1.3M187.3 132.6l-1.3 1.3M188.3 132.6l-1.3 1.3M188.3 134.9l-1.3 1.3"/>
<path d="M192.3 123.1l-1.3 1.3M193.3 123.1l-1.3 1.3M196.8 134.9l-1.3 1.3M197.8 134.9l-1.3 1.3M197.8 130.4l-1.3 1.2M198.5 128.4l1.2 1.2M198.5 132.4l1.2 1.2M198.5 132.9l1.2 1.2M198.5 136.9l1.2 1.2M206.3 134.9l-1.3 1.3M206.3 130.4l-1.3 1.2M207.3 134.9l-1.3 1.3"/>
<path d="M215.8 123.1l-1.3 1.3M215.8 134.9l-1.3 1.3M228.7 140l1.3 1.2"/>
</g>
<!-- layer: Cartouche -->
<path d="M20 9.5h256.1v194.4h-256.1zM204.4 174h71.7v29.9h-71.7zM276.1 173h-72.7v30.9M204.4 185.6h71.7M204.4 183.6h71.7" fill="none" stroke="#000" stroke-width=".14"/>
<g font-size="7">
<text x="68.2" y="68">13,5</text>
<text x="141.1" y="71.6">300</text>
<text x="211.5" y="68.6">13,5</text>
<text x="228.9" y="116.6" transform="rotate(-90 228.9 116.6)">120</text>
<text x="206.4" y="202.7">PLN</text>
<text x="228.3" y="202.1">001</text>
<text x="250.8" y="202.1">A</text>
<text x="264.6" y="202.2">1/2</text>
</g>
<g font-size="4.2">
<text x="205.7" y="178.1">EURL ELIOT</text>
<text x="205.3" y="190.9">Shape and dimension of the keyboard</text>
</g>
<g font-size="2.8">
<text x="261" y="177.4">20/12/2021</text>
<text x="206" y="181.8">Yazid Boukhlouf</text>
<text x="206.2" y="196.8">Type :</text>
<text x="224.8" y="196.3">n°</text>
<text x="246.9" y="196.3">Ind.</text>
<text x="260.9" y="196.1">Scale</text>
</g>
<g font-size="1.4">
<text x="159.7" y="83.9">2</text>
<text x="73.3" y="89.8" transform="rotate(-90 73.3 89.8)">2</text>
<text x="74.7" y="88.6" transform="rotate(-90 74.7 88.6)">12,75</text>
<text x="82.1" y="86.5">17</text>
<text x="89.2" y="86.5">11</text>
<text x="96.1" y="86.5">17</text>
<text x="102.4" y="88.5">2</text>
<text x="105.6" y="86.5">17</text>
<text x="111.9" y="88.2">2</text>
<text x="115.1" y="86.5">17</text>
<text x="121.4" y="88.1">2</text>
<text x="124.6" y="86.5">17</text>
<text x="131.2" y="89.1">2</text>
<text x="134.1" y="86.5">17</text>
<text x="140.7" y="89.1">2</text>
<text x="143.6" y="86.5">17</text>
<text x="150.2" y="89.1">2</text>
<text x="153.1" y="86.5">17</text>
<text x="162.6" y="86.5">17</text>
<text x="169.2" y="89.1">2</text>
<text x="172.1" y="86.5">17</text>
<text x="178.7" y="89.1">2</text>
<text x="181.6" y="86.5">17</text>
<text x="188.2" y="89.1">2</text>
<text x="191.1" y="86.5">17</text>
<text x="197.7" y="89.1">2</text>
<text x="200.6" y="86.5">17</text>
<text x="207.2" y="89.1">2</text>
<text x="210.1" y="86.5">17</text>
<text x="82.1" y="94.9">17</text>
<text x="88.7" y="92.3">2</text>
<text x="91.6" y="94.9">17</text>
<text x="98.2" y="92.3">2</text>
<text x="101.1" y="94.9">17</text>
<text x="110.6" y="94.9">17</text>
<text x="120.1" y="94.9">17</text>
<text x="126.4" y="93.3">2</text>
<text x="129.6" y="94.9">17</text>
<text x="139.1" y="94.9">17</text>
<text x="145.8" y="94.9">273</text>
<text x="148.6" y="94.9">17</text>
<text x="158.1" y="94.9">17</text>
<text x="167.6" y="94.9">17</text>
<text x="177.1" y="94.9">17</text>
<text x="183.7" y="92.3">2</text>
<text x="186.6" y="94.9">17</text>
<text x="193.2" y="92.3">2</text>
<text x="196.1" y="94.9">17</text>
<text x="207.9" y="94.9">26</text>
<text x="73.3" y="99.2" transform="rotate(-90 73.3 99.2)">2</text>
<text x="74.8" y="96.1" transform="rotate(-90 74.8 96.1)">17</text>
<text x="107.7" y="97.6">2</text>
<text x="117.2" y="97.6">2</text>
<text x="136.2" y="97.6">2</text>
<text x="145.7" y="97.6">2</text>
<text x="155.2" y="97.6">2</text>
<text x="164.7" y="97.6">2</text>
<text x="174.2" y="97.6">2</text>
<text x="202.7" y="97.6">2</text>
<text x="204.7" y="101.8">2</text>
<text x="74.8" y="105.6" transform="rotate(-90 74.8 105.6)">17</text>
<text x="83.2" y="104.5">21</text>
<text x="90.7" y="107">2</text>
<text x="93.6" y="104.5">17</text>
<text x="100.2" y="107">2</text>
<text x="103.1" y="104.5">17</text>
<text x="109.7" y="107">2</text>
<text x="112.6" y="104.5">17</text>
<text x="119.2" y="107">2</text>
<text x="122.1" y="104.5">17</text>
<text x="128.7" y="107">2</text>
<text x="131.6" y="104.5">17</text>
<text x="138.2" y="107">2</text>
<text x="141.1" y="104.5">17</text>
<text x="147.7" y="107">2</text>
<text x="150.6" y="104.5">17</text>
<text x="157.2" y="107">2</text>
<text x="160.1" y="104.5">17</text>
<text x="166.7" y="107">2</text>
<text x="169.6" y="104.5">17</text>
<text x="176.2" y="107">2</text>
<text x="179.1" y="104.5">17</text>
<text x="185.7" y="107">2</text>
<text x="188.6" y="104.5">17</text>
<text x="195.2" y="107">2</text>
<text x="198.1" y="104.5">17</text>
<text x="208.9" y="104.5">22</text>
<text x="73.3" y="108.7" transform="rotate(-90 73.3 108.7)">2</text>
<text x="84.4" y="113.9">26</text>
<text x="93.2" y="111.4">2</text>
<text x="96.1" y="113.9">17</text>
<text x="102.7" y="111.4">2</text>
<text x="105.6" y="113.9">17</text>
<text x="115.1" y="113.9">17</text>
<text x="124.6" y="113.9">17</text>
<text x="134.1" y="113.9">17</text>
<text x="140.7" y="111.4">2</text>
<text x="143.6" y="113.9">17</text>
<text x="150.2" y="111.4">2</text>
<text x="153.1" y="113.9">17</text>
<text x="159.7" y="111.4">2</text>
<text x="162.6" y="113.9">17</text>
<text x="172.1" y="113.9">17</text>
<text x="181.6" y="113.9">17</text>
<text x="188.2" y="111.4">2</text>
<text x="191.1" y="113.9">17</text>
<text x="200.6" y="113.9">17</text>
<text x="207.2" y="111.4">2</text>
<text x="210.1" y="113.9">17</text>
<text x="73.3" y="118.3" transform="rotate(-90 73.3 118.3)">2</text>
<text x="74.8" y="115.1" transform="rotate(-90 74.8 115.1)">17</text>
<text x="112.2" y="116.5">2</text>
<text x="121.7" y="116.5">2</text>
<text x="131.2" y="116.5">2</text>
<text x="169.2" y="116.5">2</text>
<text x="178.7" y="116.5">2</text>
<text x="197.7" y="116.5">2</text>
<text x="74.8" y="124.6" transform="rotate(-90 74.8 124.6)">17</text>
<text x="86.9" y="123.4">36</text>
<text x="101.1" y="123.5">17</text>
<text x="110.6" y="123.5">17</text>
<text x="117.2" y="120.8">2</text>
<text x="120.1" y="123.5">17</text>
<text x="129.6" y="123.5">17</text>
<text x="139.1" y="123.5">17</text>
<text x="145.7" y="120.8">2</text>
<text x="148.6" y="123.5">17</text>
<text x="158.1" y="123.5">17</text>
<text x="167.6" y="123.5">17</text>
<text x="177.1" y="123.5">17</text>
<text x="186.6" y="123.5">17</text>
<text x="203.2" y="123.4">45</text>
<text x="73.3" y="127.7" transform="rotate(-90 73.3 127.7)">2</text>
<text x="88.7" y="130.4">2</text>
<text x="98.2" y="126">2</text>
<text x="98.2" y="130.4">2</text>
<text x="107.7" y="126">2</text>
<text x="107.7" y="130.4">2</text>
<text x="126.7" y="126">2</text>
<text x="136.2" y="126">2</text>
<text x="155.2" y="126">2</text>
<text x="164.7" y="126">2</text>
<text x="174.2" y="126">2</text>
<text x="183.7" y="126">2</text>
<text x="188.2" y="130.4">2</text>
<text x="193.2" y="126">2</text>
<text x="200.6" y="130.9" transform="rotate(-90 200.6 130.9)">8</text>
<text x="202.5" y="130.7">17</text>
<text x="74.8" y="134.1" transform="rotate(-90 74.8 134.1)">17</text>
<text x="82.1" y="132.9">17</text>
<text x="91.6" y="132.9">17</text>
<text x="101.1" y="132.9">17</text>
<text x="110.6" y="132.9">17</text>
<text x="117.2" y="135.5">2</text>
<text x="140.9" y="132.9">102</text>
<text x="169.2" y="135.5">2</text>
<text x="172.1" y="132.9">17</text>
<text x="178.7" y="135.5">2</text>
<text x="181.6" y="132.9">17</text>
<text x="191.1" y="135.2">17</text>
<text x="200.4" y="135.9" transform="rotate(-90 200.4 135.9)">8</text>
<text x="200.4" y="132.5" transform="rotate(-90 200.4 132.5)">1</text>
<text x="202.2" y="135.2">17</text>
<text x="210.1" y="135.2">17</text>
<text x="195.5" y="138.5">2</text>
<text x="205.1" y="138.4">2</text>
<text x="205.9" y="185.3">Conception of a custom keyboard</text>
</g>
</svg>
